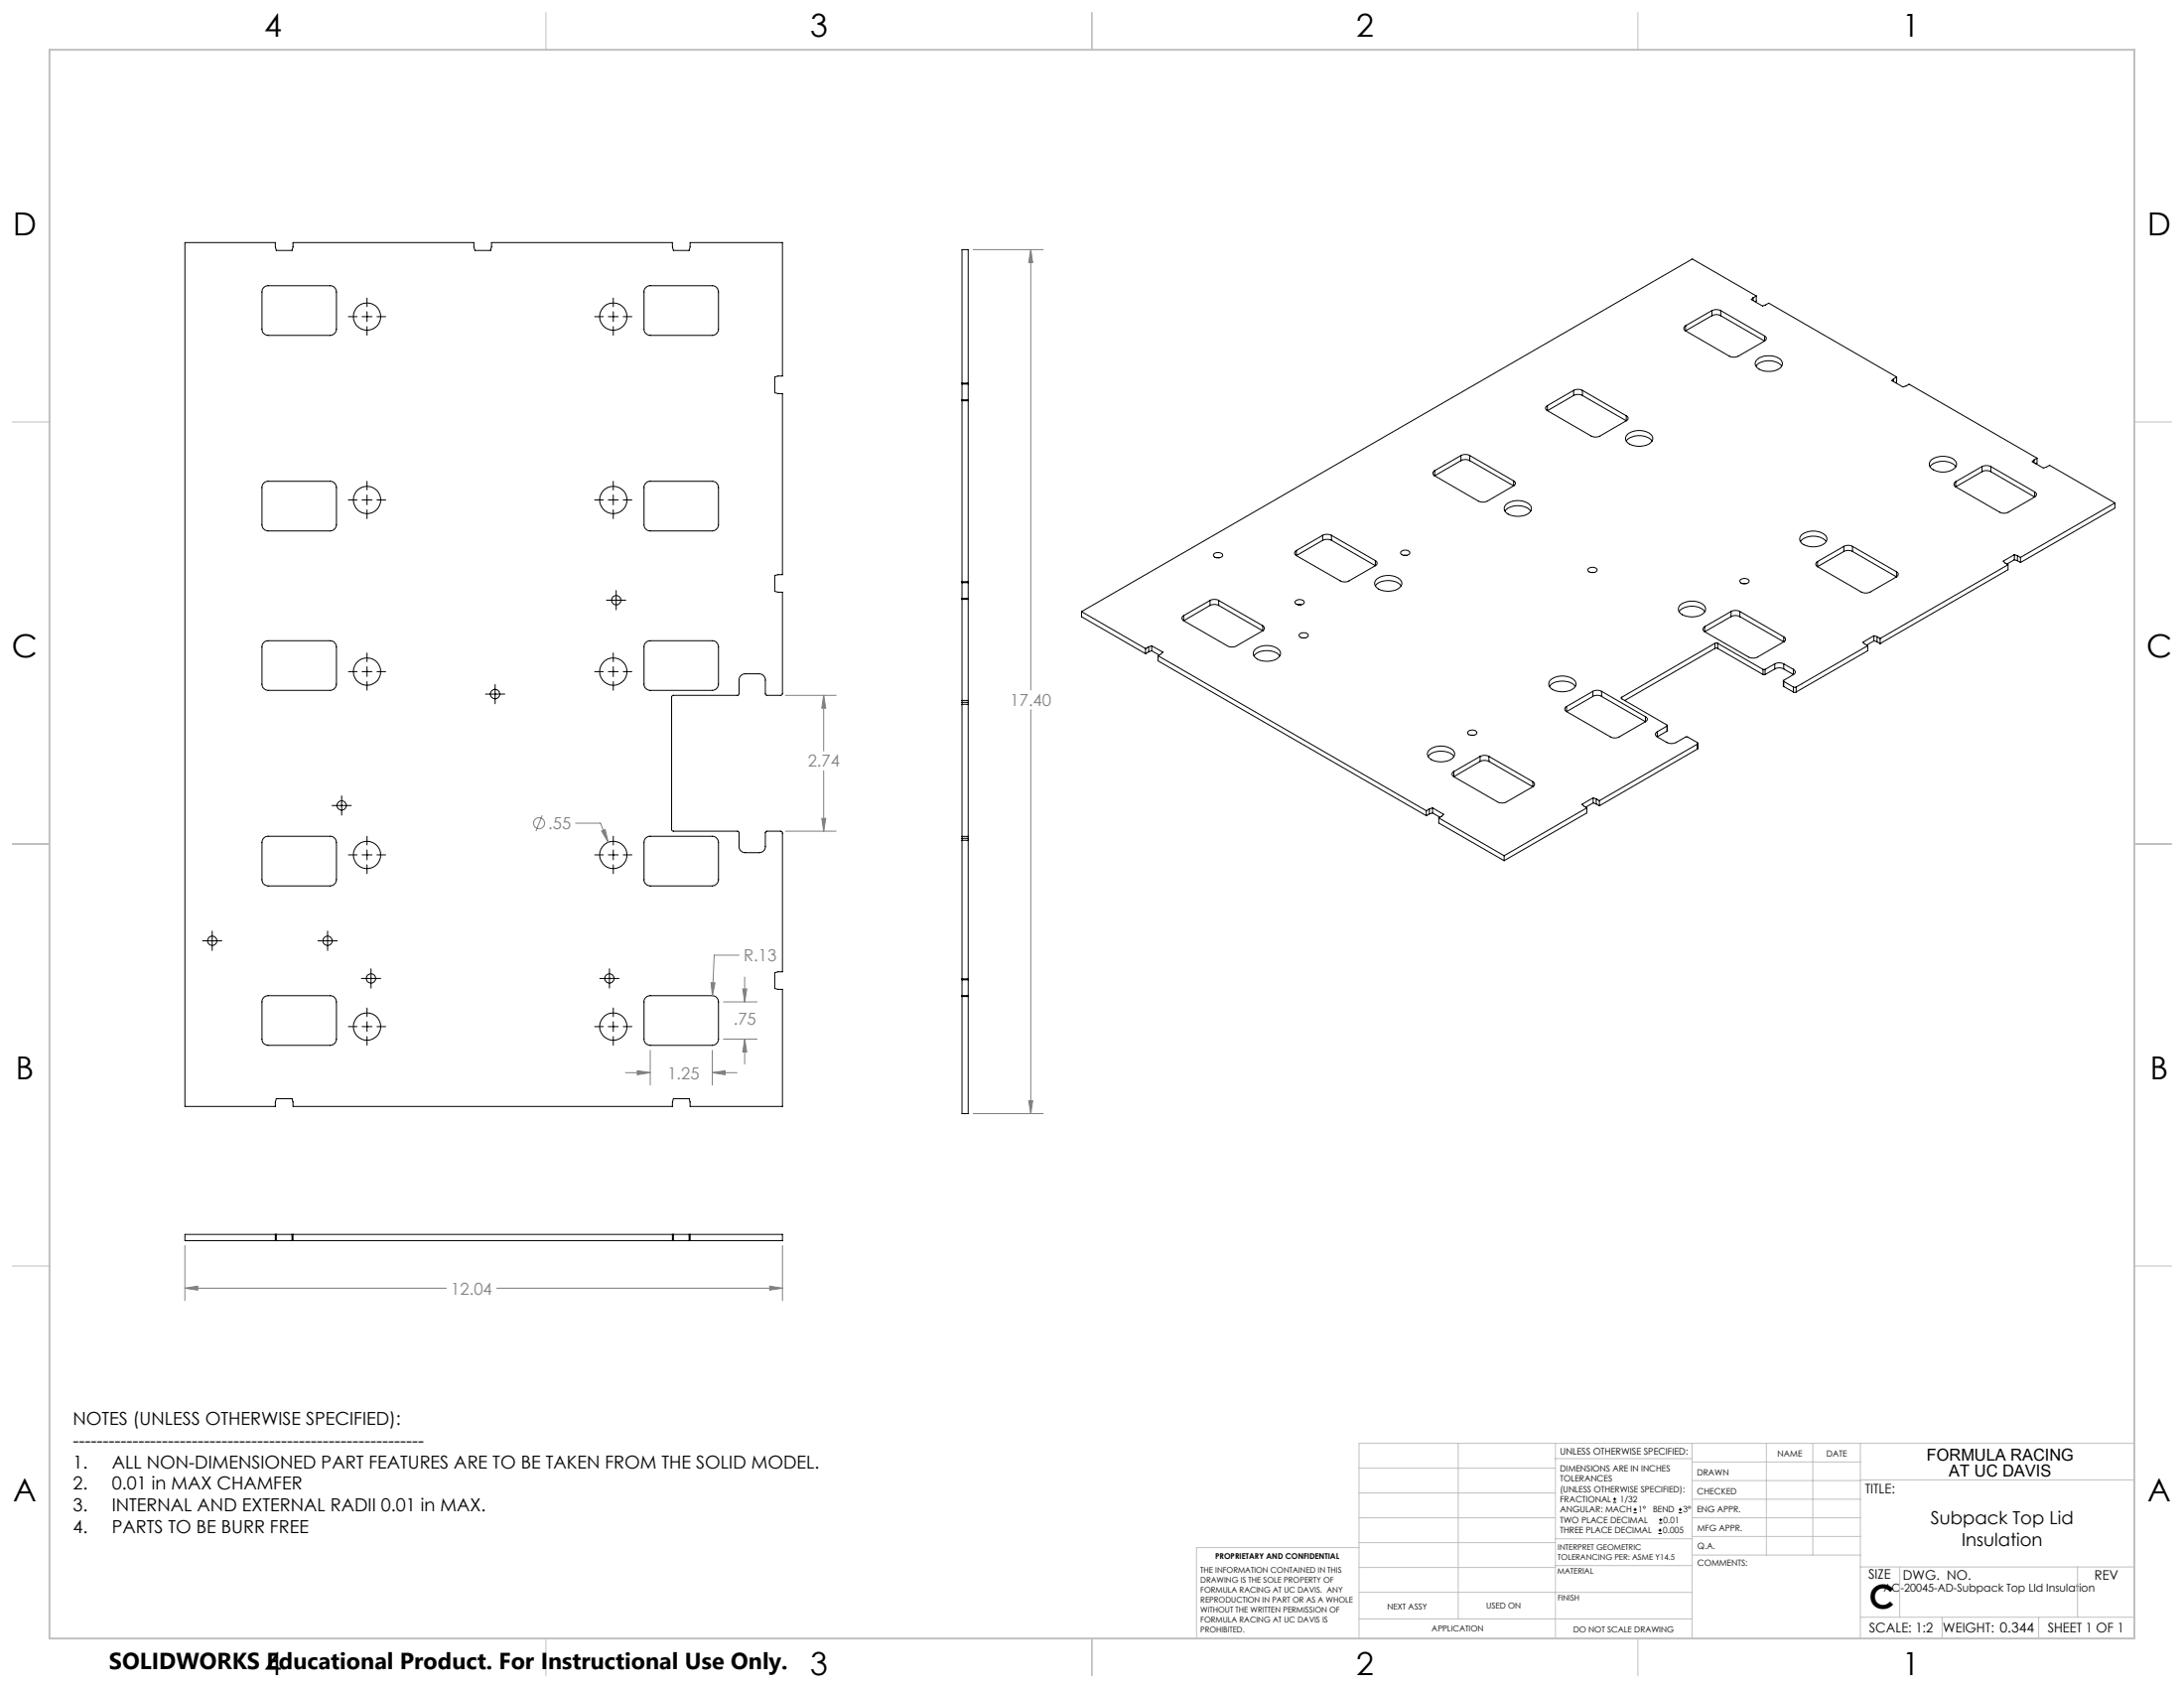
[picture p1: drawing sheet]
<svg xmlns="http://www.w3.org/2000/svg" width="559mm" height="432mm" viewBox="0 0 559 432" stroke-linecap="round" stroke-linejoin="round" font-family="sans-serif">
<g fill="none" stroke="#000" stroke-width=".25">
<path d="M47.3 62.1h23.1v1.1l.3 .9h4l.3-.9v-1.1h46.2v1.1l.3 .9h4l.3-.9v-1.1h46.2v1.1l.3 .9h4l.3-.9v-1.1h23.6v34.1l-2 .2v4.1l2 .2v46.3l-2 .2v4.1l2 .2-.1 26.2-.3 .2-3.8-.1-.2-.3v-3.5a1.57 1.57 0 0 0-1.6-1.6h-3.5a1.57 1.57 0 0 0-1.6 1.6v3.5l-.3 .4h-16.6l-.4 .4 .1 34 .3 .3h16.5l.4 .4v3.5a1.57 1.57 0 0 0 1.6 1.6h3.5a1.57 1.57 0 0 0 1.6-1.6v-3.5l.2-.3 3.7-.1 .4 .3 .1 35.7-2 .2v4.1l2 .2v29.9h-23.6v-1.1l-.3-.8h-4l-.3 .8v1.1h-97v-1.1l-.3-.8h-4l-.3 .8v1.1h-23.1zM67.5 73.6l.8-.5h16.2a1.63 1.63 0 0 1 1.6 1.6v9.5a1.7 1.7 0 0 1-1.6 1.6h-15.9a1.63 1.63 0 0 1-1.6-1.6v-9.5l.1-.7zM93.9 76.2v2.3M93.9 79.7v2.6M156.9 76.2v2.3M156.9 79.7v2.6M165.2 73.6l.9-.5h16.1a1.63 1.63 0 0 1 1.6 1.6v9.5a1.7 1.7 0 0 1-1.6 1.6h-15.8a1.63 1.63 0 0 1-1.6-1.6v-9.8zM438 79.4a2.7 2.7 0 0 1 2.3 0M438 79.4l-6.7 3.9M438 79.4v1.4M440.3 79.4l11.2 6.5M440.3 79.4v1.4"/>
<path d="M448.6 76.2l-.5 .4 2.9 1.7 1.5-.8 32.8 18.9M448.6 76.2v.7M449.4 75.7l-16.4-9.4-156.3 90.2M449.4 75.7l-.8 .5M449.4 75.7v1.3l-.3 .2M89.1 81h2.3M92.6 81h2.6M93.9 83.5v2.3M96.4 81h2.3M152.2 81h2.2M155.6 81h2.6M156.9 83.5v2.3"/>
<path d="M159.5 81h2.2M246.1 98h1.6M246.1 98.2h1.6M402.6 99.9a2.4 2.4 0 0 1 2.3 0M402.6 99.9l-6.7 3.9M402.6 99.9v1.3M404.9 99.9l11.2 6.5M404.9 99.9v1.3M431.3 83.3a.69 .69 0 0 0-.5 .7 .69 .69 0 0 0 .5 .6M431.3 84.6l11.2 6.5a2.7 2.7 0 0 0 2.2 0l6.8-3.9M431.3 83.3v1.3M438 80.8a2.4 2.4 0 0 1 2.3 0"/>
<path d="M438 80.8l-6.7 3.8M440.3 80.8l11.2 6.4M449.3 93.7a4.6 4.6 0 0 1 6.6 0M449.6 91.9a4.9 4.9 0 0 1 6.3 .5 1.72 1.72 0 0 1-1.5 2.3 4.6 4.6 0 0 1-5.1-1 1.29 1.29 0 0 1 .3-1.8zM451.5 85.9a.69 .69 0 0 1 .4 .7 .69 .69 0 0 1-.4 .6M451.5 85.9v1.3M484.5 96.9l-.5 .5 2.9 1.6 1.6-.7 32.7 18.9M484.5 96.9v.7M485.3 96.4l-.8 .5M485.3 96.4v1.3l-.3 .2M246.1 102.5h1.6M246.1 102.3h1.6"/>
<path d="M373.8 116.5a2.4 2.4 0 0 1 2.3 0M373.8 117.8a2.4 2.4 0 0 1 2.3 0M373.8 116.5l-6.7 3.9M373.8 116.5v1.3M373.8 117.8l-6.7 3.9M376.1 116.5l11.2 6.5M376.1 117.8l11.2 6.5M376.1 116.5v1.3M395.9 105.1l11.2 6.4a2.62 2.62 0 0 0 2.3 0l6.7-3.9M395.9 103.8a.68 .68 0 0 0-.5 .6 .68 .68 0 0 0 .5 .7M395.9 103.8v1.3M402.6 101.2a2.4 2.4 0 0 1 2.3 0"/>
<path d="M402.6 101.2l-6.7 3.9M404.9 101.2l11.2 6.4M416.1 112.8a4.6 4.6 0 0 1 6.6 0M416.1 106.4a.67 .67 0 0 1 .5 .6 .67 .67 0 0 1-.5 .6M416.1 106.4v1.2M416.4 111.1a4.8 4.8 0 0 1 6.3 .4 1.74 1.74 0 0 1-1.4 2.4 4.8 4.8 0 0 1-5.2-1.1 1.32 1.32 0 0 1 .3-1.7zM493.8 119.4a4.6 4.6 0 0 1 6.6 0M494.1 117.7a4.9 4.9 0 0 1 6.3 .4 1.7 1.7 0 0 1-1.4 2.3 4.7 4.7 0 0 1-5.2-1 1.36 1.36 0 0 1 .3-1.7zM507.1 119.3a2.7 2.7 0 0 1 2.3 0M507.1 119.3l-6.7 3.9M507.1 119.3v1.3M509.4 119.3l11.2 6.5"/>
<path d="M509.4 119.3v1.3M520.4 117.7l-.4 .4 2.8 1.6 1.6-.7 16.7 9.7M520.4 117.7v.7M521.2 117.2l-.8 .5M521.2 117.2v1.3l-.3 .1M67.5 123.6l.8-.5h16.2a1.63 1.63 0 0 1 1.6 1.6v9.5a1.7 1.7 0 0 1-1.6 1.6h-15.9a1.63 1.63 0 0 1-1.6-1.6v-9.5l.1-.6zM89.1 127.9h2.3M92.6 127.9h2.6M93.9 123.1v2.2M93.9 126.6v2.6M93.9 130.4v2.3M96.4 127.9h2.3"/>
<path d="M152.2 127.9h2.2M155.6 127.9h2.6M156.9 123.1v2.2M156.9 126.6v2.6M156.9 130.4v2.3M159.5 127.9h2.2M165.2 123.6l.9-.5h16.1a1.63 1.63 0 0 1 1.6 1.6v9.5a1.7 1.7 0 0 1-1.6 1.6h-15.8a1.63 1.63 0 0 1-1.6-1.6v-9.8zM338.4 136.9a2.4 2.4 0 0 1 2.3 0M338.4 138.2a2.7 2.7 0 0 1 2.3 0M338.4 136.9l-6.7 3.9M338.4 136.9v1.3M338.4 138.2l-6.7 3.9"/>
<path d="M340.7 136.9l11.2 6.5M340.7 138.2l11.2 6.5M340.7 136.9v1.3M367.1 120.4a.69 .69 0 0 0-.5 .7 .69 .69 0 0 0 .5 .6M367.1 121.7l11.2 6.5a2.7 2.7 0 0 0 2.2 0l6.8-3.9M367.1 120.4v1.3M385 130.7a4.6 4.6 0 0 1 6.7 0M385.4 129a4.8 4.8 0 0 1 6.3 .4 1.74 1.74 0 0 1-1.5 2.4 4.8 4.8 0 0 1-5.1-1.1 1.32 1.32 0 0 1 .3-1.7zM387.3 123a.67 .67 0 0 1 .4 .6 .67 .67 0 0 1-.4 .7M387.3 123v1.3M460.6 138.5a4.6 4.6 0 0 1 6.7 0M461 136.8a4.8 4.8 0 0 1 6.3 .4 1.74 1.74 0 0 1-1.5 2.4 4.8 4.8 0 0 1-5.1-1.1 1.32 1.32 0 0 1 .3-1.7z"/>
<path d="M471.8 139.8a2.33 2.33 0 0 1 2.2 0M471.8 139.8l-6.8 3.9M471.8 139.8v1.3M474 139.8l11.2 6.5M474 139.8v1.3M500.4 123.2a.69 .69 0 0 0-.5 .7 .69 .69 0 0 0 .5 .6M500.4 124.5l11.2 6.5a2.33 2.33 0 0 0 2.3 0l6.7-3.9M500.4 123.2v1.3M507.1 120.6a2.4 2.4 0 0 1 2.3 0M507.1 120.6l-6.7 3.9M509.4 120.6l11.2 6.5M520.6 125.8a.69 .69 0 0 1 .5 .7 .69 .69 0 0 1-.5 .6"/>
<path d="M520.6 125.8v1.3M541.1 128.7l-24.1 13.9M541.1 128.7v1.3l-24.1 13.9M155.2 153.5h4.9M157.7 151.1v4.9M246.1 148.8h1.6M246.1 153.3h1.6M246.1 153.1h1.6M246.1 149h1.6M276.7 156.5l16.4 9.4M276.7 156.5v1.3l16.4 9.4M302.9 157.5a.69 .69 0 0 0-.5 .6 .69 .69 0 0 0 .5 .7"/>
<path d="M302.9 158.8l11.2 6.4a2.4 2.4 0 0 0 2.2 0l6.8-3.8M302.9 157.5v1.3M309.6 153.6a2.33 2.33 0 0 1 2.2 0M309.6 154.9a2.62 2.62 0 0 1 2.2 0M309.6 153.6l-6.7 3.9M309.6 153.6v1.3M309.6 154.9l-6.7 3.9M310.6 141.7a1.47 1.47 0 0 1 2.2 .3 1.41 1.41 0 0 1-2.4 0zM311.2 142.7h.9M311.8 153.6l11.3 6.5M311.8 153.6v1.3M311.8 154.9l11.3 6.5"/>
<path d="M331.4 153.8a1.47 1.47 0 0 1 2.3 .3 1.37 1.37 0 0 1-2.4 0zM331.7 142.1l11.2 6.5a2.33 2.33 0 0 0 2.3 0l6.7-3.9M331.7 140.8a.69 .69 0 0 0-.5 .7 .69 .69 0 0 0 .5 .6M331.7 140.8v1.3M332.1 154.7h.9M351.9 149.9a4.7 4.7 0 0 1 6.6 0M351.9 143.4a.69 .69 0 0 1 .5 .7 .69 .69 0 0 1-.5 .6M351.9 143.4v1.3M352.2 148.2a4.8 4.8 0 0 1 6.3 .4 1.74 1.74 0 0 1-1.5 2.4 4.8 4.8 0 0 1-5.1-1.1 1.32 1.32 0 0 1 .3-1.7zM358.4 141.1a1.53 1.53 0 0 1 2.4 .3 1.37 1.37 0 0 1-2.4 0zM359.1 142.1h.9M406.3 145.5a1.51 1.51 0 0 1 2.4 .3 1.41 1.41 0 0 1-2.4 0z"/>
<path d="M407 146.4h.9M429.6 156.5a4.6 4.6 0 0 1 6.6 0M429.9 154.7a4.8 4.8 0 0 1 6.3 .4 1.74 1.74 0 0 1-1.4 2.4 4.8 4.8 0 0 1-5.2-1 1.32 1.32 0 0 1 .3-1.8zM442.9 156.4a2.4 2.4 0 0 1 2.3 0M442.9 157.7a2.4 2.4 0 0 1 2.3 0M442.9 156.4l-6.7 3.9M442.9 156.4v1.3M442.9 157.7l-6.7 3.9M445.2 156.4l11.2 6.5M445.2 156.4v1.3M445.2 157.7l11.2 6.5M445.2 148.4a1.47 1.47 0 0 1 2.3 .3 1.41 1.41 0 0 1-2.4 0z"/>
<path d="M445.9 149.3h.9M465 145l11.2 6.4a2.7 2.7 0 0 0 2.3 0l6.7-3.8M465 143.7a.69 .69 0 0 0-.4 .6 .69 .69 0 0 0 .4 .7M465 143.7v1.3M471.8 141.1a2.33 2.33 0 0 1 2.2 0M471.8 141.1l-6.8 3.9M474 141.1l11.2 6.5M485.2 146.3a.69 .69 0 0 1 .5 .6 .69 .69 0 0 1-.5 .7M485.2 146.3v1.3M513.8 144.5l-32.8 18.8M513.8 144.5v1.2l-32.8 18.9M515.4 141.9l.8 .2"/>
<path d="M515.4 141.9l-2.8 1.6 1.2 1M515.4 141.9v1.3M515.4 143.2l-1.9 1.1M515.4 143.2l.8 .2M516.2 142.1l.8 .5M516.2 142.1v1.3M516.2 143.4l.8 .5M517 142.6v1.3M67.5 164.4l.5-.4 .6-.1h15.9a1.63 1.63 0 0 1 1.6 1.6v9.5a1.7 1.7 0 0 1-1.6 1.6h-15.9a1.63 1.63 0 0 1-1.6-1.6v-9.5l.1-.6zM89.1 171.8h2.3M92.6 171.8h2.6M93.9 167v2.3"/>
<path d="M93.9 170.5v2.6M93.9 174.3v2.3M96.4 171.8h2.3M124.2 177.6h5M126.7 175.1v4.9M152.2 171.8h2.2M155.6 171.8h2.6M156.9 167v2.3M156.9 170.5v2.6M156.9 174.3v2.3M159.5 171.8h2.2M165.2 164.4l.5-.4 .7-.1h15.8a1.63 1.63 0 0 1 1.6 1.6v9.5a1.7 1.7 0 0 1-1.6 1.6h-15.8a1.63 1.63 0 0 1-1.6-1.6v-9.8z"/>
<path d="M246.1 179.2v.5M246.1 179.7v.5M246.1 179.2v-115.3h1.6v115.3M246.1 179.2h1.6M246.1 179.7h1.6M247.7 179.2v.5M247.7 179.7v.5M293.1 165.9v1.3M293.9 165.5l-.8 .4M293.9 165.5v1.3M293.9 166.8l-.8 .4M294.7 165.2l2.8 1.6-1.2 .9"/>
<path d="M294.7 165.2l-.8 .3M294.7 165.2v1.3M294.7 166.5l1.9 1.1M294.7 166.5l-.8 .3M296.3 167.7l68.6 39.7M296.3 167.7v1.4l68.6 39.6M320.8 167.8a4.7 4.7 0 0 1 6.6 0M321.2 166.1a4.8 4.8 0 0 1 6.2 .4 1.74 1.74 0 0 1-1.4 2.4 4.8 4.8 0 0 1-5.1-1.1 1.32 1.32 0 0 1 .3-1.7zM323.1 160.1a.69 .69 0 0 1 .4 .6 .69 .69 0 0 1-.4 .7M323.1 160.1v1.3M332.7 162l.4-.1a1.36 1.36 0 0 1 1.7 .6 1.37 1.37 0 0 1-2.4 0zM333.1 163.2h.9"/>
<path d="M396.4 175.6a4.7 4.7 0 0 1 6.6 0M396.8 173.9a4.8 4.8 0 0 1 6.2 .4 1.74 1.74 0 0 1-1.4 2.4 4.8 4.8 0 0 1-5.1-1.1 1.32 1.32 0 0 1 .3-1.7zM407.6 176.8a2.33 2.33 0 0 1 2.2 0M407.6 178.2a2.33 2.33 0 0 1 2.2 0M407.6 176.8l-6.8 3.9M407.6 176.8v1.4M407.6 178.2l-6.8 3.8M409.8 176.8l11.2 6.5M409.8 176.8v1.4M409.8 178.2l11.2 6.4M414.9 178.4l-.1 .1 .1 .3M414.9 178.8l11.6 6.7v.2"/>
<path d="M414.9 178.4v.4M436.2 160.3a.69 .69 0 0 0-.5 .7 .69 .69 0 0 0 .5 .6M436.2 161.6l11.2 6.5a2.62 2.62 0 0 0 2.3 0l6.7-3.9M436.2 160.3v1.3M438.8 164.6h.7M438.8 165.9h.7M438.8 164.6l-23.9 13.8M438.8 164.6v1.3M438.8 165.9l-23.1 13.3M439.5 164.6l11.6 6.6M439.5 164.6v1.3M439.5 165.9l11.6 6.6"/>
<path d="M451.1 171.2h.5M451.1 172.5h.5M451.1 171.2v1.3M451.6 171.2v1.3M454.1 169.8a2.47 2.47 0 0 1 2.3 0M454.1 171.1a2.47 2.47 0 0 1 2.3 0M454.1 169.8l-2.5 1.4M454.1 169.8v1.3M454.1 171.1l-2.5 1.4M456.3 174.2l.1 1.4M456.4 162.9a.67 .67 0 0 1 .4 .6 .67 .67 0 0 1-.4 .7M456.4 174.3l2.5 1.5"/>
<path d="M456.4 169.8l2.5 1.4M456.4 162.9v1.3M456.4 169.8v1.3M456.4 174.3v1.3M456.4 175.6l2.5 1.4M456.4 171.1l2.5 1.4M458.9 175.8h.7M458.9 171.2a.7 .7 0 0 1 .5 .7 .7 .7 0 0 1-.5 .7l-2.5 1.4v.3M458.9 177h.7M458.9 171.2v1.3M458.9 175.8v1.2M458.9 172.5v.1"/>
<path d="M459.6 175.8v1.2M477.9 165.2l-18.3 10.6M477.9 165.2v1.3l-18.3 10.5M479.5 162.6l.8 .3M479.5 162.6l-2.9 1.7 1.3 .9M479.5 162.6v1.3M479.5 163.9l-1.9 1.1M479.5 163.9l.8 .3M480.3 162.9l.7 .4M480.3 162.9v1.3M480.3 164.2l.7 .4M481 163.3v1.3"/>
<path d="M246.1 180.2v33.8M246.1 180.2h1.6M247.7 180.2v33.8M365.4 193.5a4.7 4.7 0 0 1 6.6 0M365.7 191.8a4.8 4.8 0 0 1 6.3 .4 1.74 1.74 0 0 1-1.4 2.4 4.8 4.8 0 0 1-5.2-1.1 1.32 1.32 0 0 1 .3-1.7zM372 197.4a.69 .69 0 0 0-.5 .6 .69 .69 0 0 0 .5 .7M372 198.7l11.2 6.4a2.4 2.4 0 0 0 2.2 0l6.8-3.8M372 197.4v1.3M375.6 187.2a1.47 1.47 0 0 1 2.3 .2 1.37 1.37 0 0 1-2.4 0zM376.3 188.1h.8M378.7 193.5a2.4 2.4 0 0 1 2.3 0M378.7 194.8a2.7 2.7 0 0 1 2.3 0"/>
<path d="M378.7 193.5l-6.7 3.9M378.7 193.5v1.3M378.7 194.8l-6.7 3.9M381 193.5l11.2 6.5M381 193.5v1.3M381 194.8l11.2 6.5M392.2 200a.69 .69 0 0 1 .4 .6 .69 .69 0 0 1-.4 .7M392.2 200v1.3M400.8 182l11.2 6.5a2.4 2.4 0 0 0 2.3 0l6.7-3.9M400.8 180.7a.69 .69 0 0 0-.4 .7 .69 .69 0 0 0 .4 .6M400.8 180.7v1.3M421 183.3a.66 .66 0 0 1 .5 .7 .66 .66 0 0 1-.5 .6"/>
<path d="M421 183.3v1.3M424 187.2a.7 .7 0 0 0-.5 .7 .7 .7 0 0 0 .5 .6l2.5 1.4a2.54 2.54 0 0 0 2.3 0l2.5-1.4h.4l2.6 1.5 .1 .1-.1 .3M424 187.2v1.3M424 188.5h.1M426.5 185.7l-2.5 1.5M426.5 185.7v1.3M426.5 187l-2.5 1.5M426.6 185.6l-.1 1.4M434.3 190.4l-25.1 14.4M434.3 190.4v1.2M434.3 191.6l-25.1 14.5M434.4 190.1v1.4l-.1 .1"/>
<path d="M67.5 214.4l.8-.5h16.2a1.63 1.63 0 0 1 1.6 1.6v9.5a1.7 1.7 0 0 1-1.6 1.6h-15.9a1.63 1.63 0 0 1-1.6-1.6v-9.5l.1-.6zM84.9 206.1h5M87.4 203.6v4.9M89.1 218.7h2.3M92.6 218.7h2.6M93.9 213.9v2.2M93.9 217.4v2.6M96.4 218.7h2.3M152.2 218.7h2.2M155.6 218.7h2.6M156.9 213.9v2.2M156.9 217.4v2.6"/>
<path d="M159.5 218.7h2.2M165.2 214.4l.9-.5h16.1a1.63 1.63 0 0 1 1.6 1.6v9.5a1.7 1.7 0 0 1-1.6 1.6h-15.8a1.63 1.63 0 0 1-1.6-1.6v-9.8zM246.1 214.5v.4M246.1 214v.5M246.1 214h1.6M246.1 214.9v70h1.6v-70M246.1 214.9h1.6M246.1 214.5h1.6M247.7 214.5v.4M247.7 214v.5M364.9 207.4v1.3M365.7 206.9l-.8 .5"/>
<path d="M365.7 206.9v1.3M365.7 208.2l-.8 .5M366.5 206.7l2.9 1.6-1.3 .9M366.5 206.7l-.8 .2M366.5 206.7v1.3M366.5 208l1.9 1.1M366.5 208l-.8 .2M368.1 209.2l16.7 9.7M368.1 209.2v1.3l16.7 9.7M384.8 218.9v1.3M406 206.7l-21.2 12.2M406 206.7v1.3l-21.2 12.2"/>
<path d="M407.6 204.1l.8 .3M407.6 204.1l-2.8 1.6 1.2 1M407.6 205.4l-1.9 1.1M407.6 204.1v1.3M407.6 205.4l.8 .3M408.4 204.4l.8 .4M408.4 204.4v1.3M408.4 205.7l.8 .4M409.2 204.8v1.3M54.3 238.2v4.9M83.8 238.2v4.9M93.9 221.2v2.3"/>
<path d="M156.9 221.2v2.3M51.8 240.7h5M67.5 255.2l.5-.4 .6-.1h15.9a1.63 1.63 0 0 1 1.6 1.6v9.5a1.63 1.63 0 0 1-1.6 1.6h-15.9a1.57 1.57 0 0 1-1.6-1.6v-9.5l.1-.6zM81.4 240.7h4.9M92.5 250.3h4.9M93.9 257.8v2.3M94.9 247.8v5M153.5 250.3h4.9M155.9 247.8v5M156.9 257.8v2.3M165.2 255.2l.5-.4 .7-.1h15.8a1.63 1.63 0 0 1 1.6 1.6v9.5a1.63 1.63 0 0 1-1.6 1.6h-15.8a1.57 1.57 0 0 1-1.6-1.6v-9.8zM246.1 254.7h1.6"/>
<path d="M246.1 250.4h1.6M246.1 254.9h1.6M246.1 250.6h1.6M89.1 262.6h2.3M92.6 262.6h2.6M93.9 261.3v2.6M93.9 265.1v2.3M96.4 262.6h2.3M152.2 262.6h2.2M155.6 262.6h2.6M156.9 261.3v2.6M156.9 265.1v2.3"/>
<path d="M159.5 262.6h2.2M47.3 315.8h152.9v1.6h-152.9zM70.4 315.8v1.6M70.7 315.8v1.6M74.7 315.8v1.6M75 315.8v1.6M172 315.8v1.6M172.3 315.8v1.6M176.3 315.8v1.6M176.6 315.8v1.6M412.7 384.3h.9M412.7 383.5h.9"/>
<path d="M413.1 383.1v.8M418 387h.8M418 386.2h.8M418.4 385.7v.9M424.3 392.3h.9M424.3 391.4h.9M424.5 389.6h.8M424.5 388.8h.8M424.7 391v.9M424.9 388.4v.8M429.5 387h.9M429.5 386.2h.9"/>
<path d="M429.9 385.7v.9"/>
<circle cx="93.9" cy="81" r="3.5"/>
<circle cx="156.9" cy="81" r="3.5"/>
<circle cx="93.9" cy="127.9" r="3.5"/>
<circle cx="156.9" cy="127.9" r="3.5"/>
<circle cx="157.7" cy="153.5" r="1.2"/>
<circle cx="93.9" cy="171.8" r="3.5"/>
<circle cx="126.7" cy="177.5" r="1.2"/>
<circle cx="156.9" cy="171.8" r="3.5"/>
<circle cx="87.4" cy="206.1" r="1.19"/>
<circle cx="93.9" cy="218.7" r="3.5"/>
<circle cx="156.9" cy="218.7" r="3.5"/>
<circle cx="54.3" cy="240.7" r="1.2"/>
<circle cx="83.8" cy="240.7" r="1.19"/>
<circle cx="94.9" cy="250.3" r="1.2"/>
<circle cx="155.9" cy="250.3" r="1.19"/>
<circle cx="93.9" cy="262.6" r="3.5"/>
<circle cx="156.9" cy="262.6" r="3.5"/>
</g>
<g fill="none" stroke="#808080" stroke-width=".25">
<path d="M249 63.9h17.9M263.7 63.9l.5 3.3h-1zM263.7 63.9v112.6M201 177.9h12.9M210.7 177.9l.6 3.3h-1zM210.7 177.9v14.2M210.7 197.2v15.4M263.7 181.5v103.4M138.7 208.6l-1.6 4M147.3 210.6h6.3l2 4.8M153.9 212.6l.9-.4 .8 3.2zM201 212.6h12.9"/>
<path d="M210.3 209.3h1l-.6 3.3zM181.9 251.4h1.1l-.7 3.3zM185.1 256.3h8.6M189.1 244.3h-6.4l-.4 10.4M190 253h1.1l-.6 3.3zM190.5 249.9v6.4M160 274.4h6.4M163.1 273.9l3.3 .5-3.3 .5zM166.4 268.7v8.9M182.2 274.4l3.3-.5v1zM182.2 268.7v8.9M182.2 274.4h6.4"/>
<path d="M185.1 265.8h8.6M190.5 265.8l.6 3.3h-1.1zM190.5 265.8v6.4M249 284.9h17.9M263.2 281.6h1l-.5 3.3zM47.3 318.6v14.1M200.2 318.6v14.1M47.3 329.5l3.3-.5v1zM47.3 329.5h66.9M127.1 329.5h73.1M196.9 329l3.3 .5-3.3 .5z"/>
<circle cx="137.9" cy="210.6" r="1.41"/>
</g>
<g fill="none" stroke="#c0c0c0" stroke-width=".25">
<path d="M139.7 3.2v9.5M279.4 3.2v9.5M419.1 3.2v9.5M3.1 107.9h9.6M546.1 107.9h9.5M3.1 215.9h9.6M546.1 215.9h9.5M3.1 323.8h9.6M546.1 323.8h9.5M347.7 375.6h50.3M373.1 369.2v44.9M398 369.2v49.9"/>
<path d="M398 373.1h34.9M432.9 369.2v49.9M432.9 378.7h43.1M432.9 374h43.1M451.9 369.2v28.6M463.8 369.2v28.6M476 369.2v49.9M476 378.6h70.1M546.1 369.2h-198.4v49.9M347.7 394.6h50.3M347.7 388.3h50.3M347.7 381.9h50.3"/>
<path d="M347.7 395.9h-41.6v23.2M398 393.6h35M432.9 383.5h43.1M432.9 388.3h43.1M432.9 393h43.1M433 397.8h43M139.7 419.1v9.6M279.4 419.1v9.6M347.7 414.1h85.2M347.7 401h50.3M347.7 407.3h50.3M398 407.4h34.9"/>
<path d="M398 400.5h35M419.1 419.1v9.6M476 413.7h70.1M476 400.8h70.1M486.1 400.8v12.9M496.9 413.7v5.4M521.6 413.7v5.4M531.6 400.8v12.9"/>
</g>
<path d="M12.7 12.7h533.4v406.4h-533.4z" fill="none" stroke="#c0c0c0" stroke-width=".5"/>
<path d="M47.3 329.5l3.3-.5v1zM196.9 329l3.3 .5-3.3 .5zM210.7 177.9l.6 3.3h-1zM210.3 209.3h1l-.6 3.3zM153.9 212.6l1.7 2.8-.8-3.2zM182.2 274.4l3.3-.5v1zM163.1 273.9l3.3 .5-3.3 .5zM190 253h1.1l-.6 3.3zM190.5 265.8l.6 3.3h-1.1zM181.9 251.4l.4 3.3 .7-3.3zM263.7 63.9l.5 3.3h-1zM263.2 281.6h1l-.5 3.3z" fill="#808080"/>
<text font-size="8.5" x="478.3" y="411.4">C</text>
<g font-size="8.1">
<text x="67.6" y="9.3">4</text>
<text x="207.3" y="9.3">3</text>
<text x="347" y="9.3">2</text>
<text x="486.7" y="9.3">1</text>
<text x="3.3" y="60.1">D</text>
<text x="549.4" y="60.1">D</text>
<text x="3" y="168">C</text>
<text x="549.1" y="168">C</text>
<text x="4" y="276">B</text>
<text x="550.1" y="276">B</text>
<text x="3.3" y="383.9">A</text>
<text x="549.4" y="383.9">A</text>
<text x="67.6" y="428.4">4</text>
<text x="207.3" y="428.4">3</text>
<text x="347" y="428.4">2</text>
<text x="486.7" y="428.4">1</text>
</g>
<text font-size="5.9" x="27.9" y="427">SOLIDWORKS Educational Product. For Instructional Use Only.</text>
<g font-size="4.6">
<text x="18.6" y="364.4">NOTES (UNLESS OTHERWISE SPECIFIED):</text>
<text x="18.6" y="370">-----------------------------------------------------------</text>
<text x="18.6" y="375.5">1.</text>
<text x="28.6" y="375.5">ALL NON-DIMENSIONED PART FEATURES ARE TO BE TAKEN FROM THE SOLID MODEL.</text>
<text x="18.6" y="381.1">2.</text>
<text x="28.6" y="381.1">0.01 in MAX CHAMFER</text>
<text x="18.6" y="386.7">3.</text>
<text x="28.6" y="386.7">INTERNAL AND EXTERNAL RADII 0.01 in MAX.</text>
<text x="494" y="389.9">Subpack Top Lid</text>
<text x="18.6" y="392.3">4.</text>
<text x="28.6" y="392.3">PARTS TO BE BURR FREE</text>
<text x="501.9" y="395.4">Insulation</text>
</g>
<g font-size="4.2" fill="#808080">
<text x="258.5" y="180.6">17.40</text>
<text x="206.7" y="196.2">2.74</text>
<text x="140.3" y="212.2">.55</text>
<text x="190.3" y="245.9">R.13</text>
<text x="187.6" y="262.2">.75</text>
<text x="170.8" y="276">1.25</text>
<text x="115.4" y="331.1">12.04</text>
</g>
<g font-size="4.2">
<text x="493" y="373.5">FORMULA RACING</text>
<text x="498.7" y="377.8">AT UC DAVIS</text>
</g>
<g font-size="3.4">
<text x="477.2" y="381.9">TITLE:</text>
<text x="478.1" y="404">SIZE</text>
<text x="486.9" y="404">DWG. NO.</text>
<text x="535.9" y="404.1">REV</text>
<text x="478.2" y="417.6">SCALE: 1:2</text>
<text x="497.1" y="417.7">WEIGHT: 0.344</text>
<text x="523.9" y="417.6">SHEET 1 OF 1</text>
</g>
<text font-size="2.8" x="482" y="407.2">AC-20045-AD-Subpack Top LId Insulation</text>
<text font-size="2.4" x="399.2" y="372.1">UNLESS OTHERWISE SPECIFIED:</text>
<g font-size="2.2">
<text x="399.2" y="376.4">DIMENSIONS ARE IN INCHES</text>
<text x="434.2" y="377.3">DRAWN</text>
<text x="454.8" y="372.5">NAME</text>
<text x="467.3" y="372.6">DATE</text>
<text x="399.2" y="379">TOLERANCES</text>
<text x="399.2" y="381.7">(UNLESS OTHERWISE SPECIFIED):</text>
<text x="434.3" y="382.2">CHECKED</text>
<text x="399.2" y="384.3">FRACTIONAL</text>
<text x="399.2" y="387">ANGULAR: MACH</text>
<text x="399.2" y="389.6">TWO PLACE DECIMAL</text>
<text x="414.5" y="384.3">1/32</text>
<text x="419.1" y="387">1°</text>
<text x="422.9" y="387">BEND</text>
<text x="425.6" y="389.6">0.01</text>
<text x="430.6" y="387">3°</text>
<text x="434.2" y="386.8">ENG APPR.</text>
<text x="399.2" y="392.3">THREE PLACE DECIMAL</text>
<text x="425.5" y="392.3">0.005</text>
<text x="434.3" y="391.6">MFG APPR.</text>
<text x="434.3" y="396.3">Q.A.</text>
<text x="434.3" y="400.5">COMMENTS:</text>
</g>
<g font-size="2.1">
<text x="354.9" y="411.6">NEXT ASSY</text>
<text x="380.3" y="411.6">USED ON</text>
<text x="366.3" y="417.4">APPLICATION</text>
<text x="402.5" y="417.5">DO NOT SCALE DRAWING</text>
</g>
<g font-size="2">
<text x="310.9" y="398.8">PROPRIETARY AND CONFIDENTIAL</text>
<text x="398.6" y="396.5">INTERPRET GEOMETRIC</text>
<text x="398.6" y="399">TOLERANCING PER: ASME Y14.5</text>
<text x="307.2" y="402.4">THE INFORMATION CONTAINED IN THIS</text>
<text x="307.2" y="404.9">DRAWING IS THE SOLE PROPERTY OF</text>
<text x="307.2" y="407.5">FORMULA RACING AT UC DAVIS. ANY</text>
<text x="398.5" y="402.6">MATERIAL</text>
<text x="307.2" y="410">REPRODUCTION IN PART OR AS A WHOLE</text>
<text x="307.2" y="412.5">WITHOUT THE WRITTEN PERMISSION OF</text>
<text x="398.5" y="409.4">FINISH</text>
<text x="307.2" y="415">FORMULA RACING AT UC DAVIS IS</text>
<text x="307.2" y="417.6">PROHIBITED.</text>
</g>
</svg>
